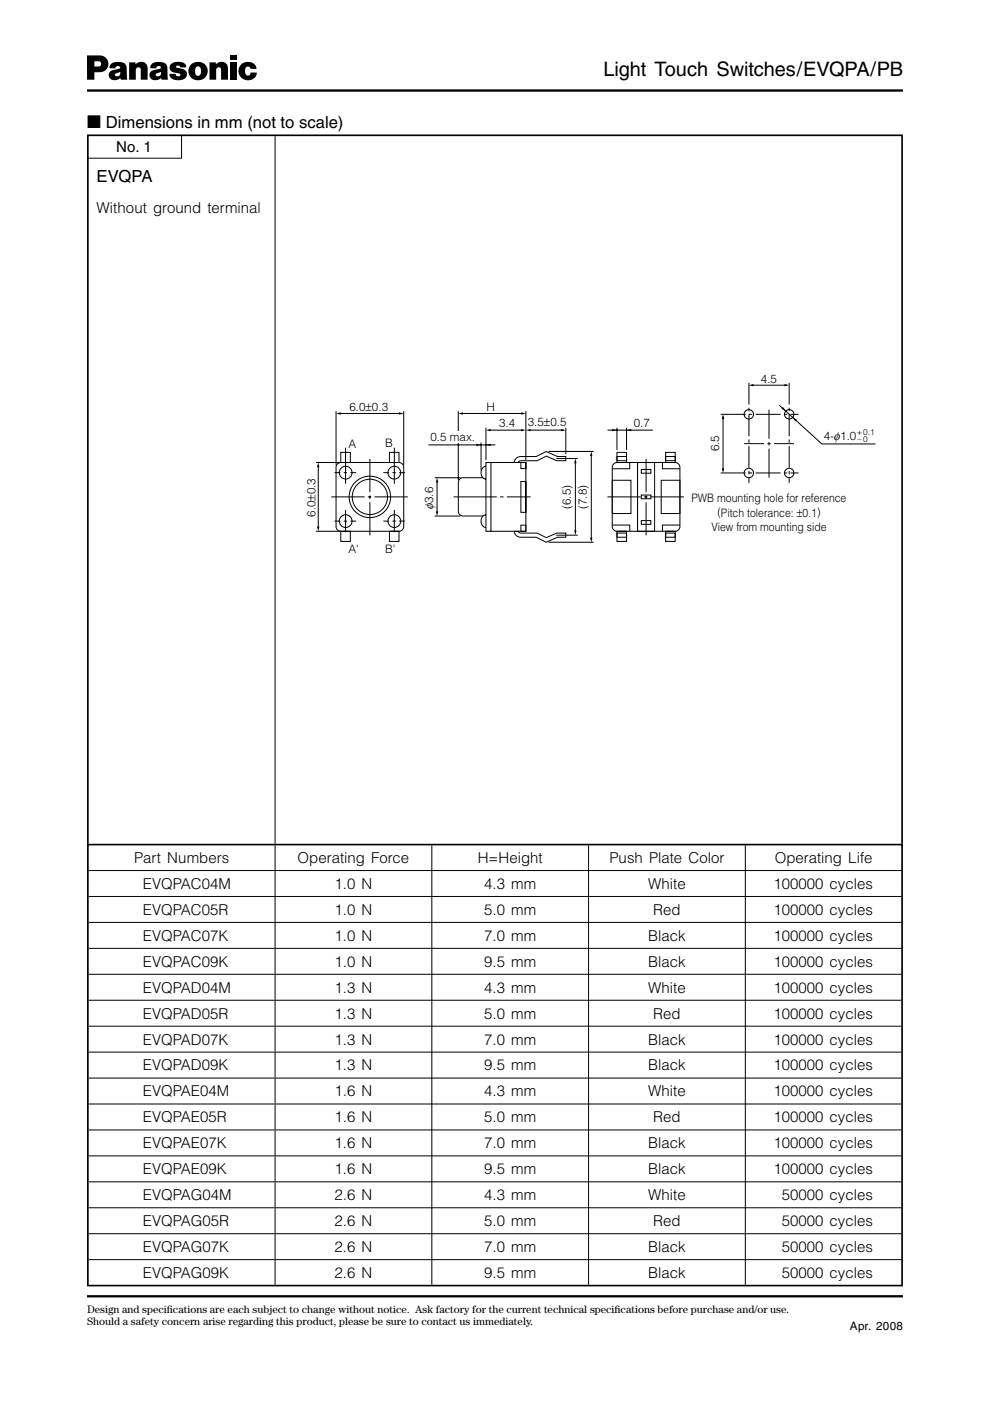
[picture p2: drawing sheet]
<svg xmlns="http://www.w3.org/2000/svg" width="210mm" height="297mm" viewBox="0 0 210 297" stroke-linecap="round" stroke-linejoin="round" font-family="sans-serif">
<path d="M18.5 19.2h173M18.5 274.8h173" fill="none" stroke="#000" stroke-width=".49"/>
<g fill="#000">
<path d="M18.5 11.8h2.5a1.79 1.79 0 0 1 2 1.8 1.79 1.79 0 0 1-2 1.7h-1v-1.2h.6a.59 .59 0 0 0 .8-.4 .59 .59 0 0 0-.5-.7h-.9v3.9h-1.5zM23.5 13.6a2.6 2.6 0 0 1 3.2 .2l.3 3.1h-1.3l-.3-1 .1-.7-.2 .1a.82 .82 0 0 0-.9 .7 .64 .64 0 0 0 1-.1l.1 .6a1.3 1.3 0 0 1-1.7 .4 1.3 1.3 0 0 1-.6-1.6l.6-.4 1.2-.3a.36 .36 0 0 0 .5-.4 .36 .36 0 0 0-.6-.2l-.3 .1-.1 .4h-1.3l.1-.5zM27.4 13.2h1.3v.4a1.43 1.43 0 0 1 1.6-.5 1.43 1.43 0 0 1 1 1.4v2.4h-1.5v-2.1a.53 .53 0 0 0-.5-.6 .53 .53 0 0 0-.5 .7v2h-1.4zM32.1 13.6a2.6 2.6 0 0 1 3.2 .2l.4 3.1h-1.4l-.3-1 .1-.7-.1 .1a.82 .82 0 0 0-1 .7 .64 .64 0 0 0 1-.1l.1 .6a1.3 1.3 0 0 1-1.6 .4 1.3 1.3 0 0 1-.7-1.6l.6-.4 1.3-.3a.36 .36 0 0 0 .4-.4 .36 .36 0 0 0-.6-.2l-.3 .1-.1 .4h-1.2v-.5zM36.2 13.6a2.5 2.5 0 0 1 3.2 .1l.1 .6h-1.3a.4 .4 0 0 0-.4-.5 .4 .4 0 0 0-.4 .5l.9 .2a1.24 1.24 0 0 1 1.3 1.2 1.24 1.24 0 0 1-1.3 1.3 1.89 1.89 0 0 1-2.4-1.1v-.2h1.3a.47 .47 0 0 0 .5 .5 .47 .47 0 0 0 .5-.5l-.4-.2a1.59 1.59 0 0 1-1.9-1.2zM40.5 13.7a2.02 2.02 0 0 1 2.9 0 2.02 2.02 0 0 1-.1 2.9l-.8-.8a1.18 1.18 0 0 0-.5-1.7 1.18 1.18 0 0 0-.2 1.9l.2 .1 .5-.3 .8 .8a2.03 2.03 0 0 1-2.8-.2 2.03 2.03 0 0 1 0-2.7zM44.4 13.2h1.3l.1 .4a1.43 1.43 0 0 1 1.6-.5 1.43 1.43 0 0 1 .9 1.4v2.4h-1.4v-2.1a.53 .53 0 0 0-.6-.6 .53 .53 0 0 0-.5 .7v2h-1.4zM48.8 11.8h1.4v.9h-1.4zM48.8 13.2h1.4v3.7h-1.4zM51 13.8a1.88 1.88 0 0 1 2-.7 1.88 1.88 0 0 1 1.4 1.5h-1.3a.63 .63 0 0 0-.8-.5 .63 .63 0 0 0-.4 .9 .7 .7 0 0 0 .2 .8 .7 .7 0 0 0 .8 .1l.2-.5h1.3a1.95 1.95 0 0 1-1.7 1.6 1.95 1.95 0 0 1-2-1.2l-.1-1zM67.5 98.1l.2 1h-.5zM71.3 87.7l1-.3v.5z"/>
<path d="M84.6 87.4l1 .3-1 .2zM97.2 87.7l1-.3v.5zM101 94.1l1 .2-1 .3zM103 94.3l1-.2v.5zM103 91.2l1-.3v.5zM110.5 87.4l1 .3-1 .2zM119 90.9l1 .3-1 .2zM129.8 90.9l1 .3-1 .2zM132.8 91.2l1-.3v.5zM153.1 99.3h.5l-.3 1zM153.3 87.8l.3 1h-.5zM158.8 81.7l1-.3v.5z"/>
<path d="M166.3 81.4l1 .3-1 .2zM168.1 88.5l.9 .5-.4 .4zM67.2 111.6h.5l-.2 1zM92.4 108.4h.5l-.2 1zM92.7 101.3l.2 1h-.5zM121.7 112.5h.5l-.2 1zM125.1 114h.5l-.2 1z"/>
</g>
<g fill="none" stroke="#000" stroke-width=".21">
<path d="M67 98.1h5.3M67.5 98.7v13.3M71.3 87.2v11.4M71.5 98.4l.8-.3h12.3a1 1 0 0 1 1 1v12.5a1 1 0 0 1-1 1h-12.3a1 1 0 0 1-1-1v-12.5zM71.9 87.7h13.1M72.3 95.9h2v2.2h-2zM73.3 94.9v7.7M82.6 95.9h2v2.2h-2zM83.6 94.9v7.7M85.6 87.2v11.4M90.9 94.3h14.1M97.2 87.2v14.6"/>
<path d="M97.7 87.7h13.2M102 93.8v5.9M103 98.1h8.5v14.5h-8.5zM103 98.9a1.4 1.4 0 0 0-1 1.3 1.4 1.4 0 0 0 1 1.4M103 90.7v6.9M103.6 91.2h7.1M104.1 98.1v14.5M109.3 97.3l.7-.4 .4-.1h3.3l2.1-1.1 2.4 1.1h1.8v.9h-2l-2.2-1-1.9 1h-3.5h-.3l-.2 .4h-.9zM110.4 98.1h1.1v1.3h-1.1zM111.5 87.2v10.4M112.4 91.2h7.1M120 90.7v5.6"/>
<path d="M125.4 96.4v17.8M128.8 91.2h9.6M130.1 98.4l.7-.3h12.4a1 1 0 0 1 1 1v12.5a1 1 0 0 1-1 1h-12.4a1 1 0 0 1-1-1v-12.5zM130.8 95.9h2v2.2h-2zM130.8 96.8h2v.9h-2zM130.8 90.7v4.7M132.8 90.7v4.7M133.5 98.1v1.3h-3.7M135.2 98.1h3.6v14.5h-3.6zM136 99.5h2v.8h-2zM140.5 98.1v1.3h3.7M141.1 95.9h2.1v2.2h-2.1z"/>
<path d="M141.1 96.8h2.1v.9h-2.1zM153.3 88.2v11.5M159.3 81.7h7.5M165.2 85.9l9.1 8.2h11.3M67 112.6h5.3M72.3 112.6h2v2.2h-2zM73.3 108.1v4.7M82.6 112.6h2v2.2h-2zM83.6 108.1v4.7M92.2 101.3h5.5M92.2 109.4h5.4M92.7 101.9v6.8"/>
<path d="M103 109.1a1.4 1.4 0 0 0-1 1.4 1.4 1.4 0 0 0 1 1.3M109 112.6h.9l.2 .4h.3h3.5l1.9 1 2.2-1h2v.9h-1.8l-2.4 1.1-2.1-1.1h-3.3a1.39 1.39 0 0 1-1.4-1.3zM110.4 102.1h1.1v6.5h-1.1zM110.4 111.3h1.1v1.3h-1.1zM116.3 115h9.6M117.9 113.5h4.6M129.8 101.8h4v7.1h-4zM129.8 111.3h3.7v1.3M130.8 112.6h2v2.2h-2zM130.8 113h2v.9h-2zM136 110.4h2v.8h-2zM136 105h2v.7h-2z"/>
<path d="M140.2 101.8h4v7.1h-4zM141.1 112.6h2.1v2.2h-2.1zM141.1 113h2.1v.9h-2.1zM144.2 111.3h-3.7v1.3"/>
<circle cx="158.8" cy="87.8" r="1"/>
<circle cx="167.3" cy="87.8" r="1"/>
<circle cx="73.3" cy="110.5" r="1.35"/>
<circle cx="73.3" cy="100.2" r="1.35"/>
<circle cx="78.4" cy="105.4" r="4.4"/>
<circle cx="78.4" cy="105.4" r="3.7"/>
<circle cx="83.6" cy="110.5" r="1.35"/>
<circle cx="83.6" cy="100.2" r="1.35"/>
<circle cx="158.8" cy="100.3" r="1"/>
<circle cx="167.3" cy="100.3" r="1"/>
</g>
<path d="M70.2 105.4h16.4M78.4 113.5v-16.3M128.8 105.4h16.3M137 113.5v-16.3" fill="none" stroke="#000" stroke-width=".21" stroke-dasharray="7.1 .7 .7 .7" stroke-linecap="butt"/>
<path d="M70.9 100.2h4.7M70.9 110.5h4.7M81.3 100.2h4.7M81.3 110.5h4.7" fill="none" stroke="#000" stroke-width=".21" stroke-dasharray="1.2 .7 .7 .7" stroke-linecap="butt"/>
<path d="M96.2 105.4h16.3" fill="none" stroke="#000" stroke-width=".21" stroke-dasharray="9.2 .7 .7 .7" stroke-linecap="butt"/>
<path d="M158.8 81.2v21.2M167.3 81.2v21.2" fill="none" stroke="#000" stroke-width=".21" stroke-dasharray="4.6 .7 .7 .7" stroke-linecap="butt"/>
<path d="M152.8 87.8h16.5M152.8 100.3h16.5" fill="none" stroke="#000" stroke-width=".21" stroke-dasharray="5.3 .7 .7 .7" stroke-linecap="butt"/>
<path d="M157.8 94.1h10.5" fill="none" stroke="#000" stroke-width=".21" stroke-dasharray="4.2 .7 .7 .7" stroke-linecap="butt"/>
<path d="M163 86.8v14.5" fill="none" stroke="#000" stroke-width=".21" stroke-dasharray="6.2 .7 .7 .7" stroke-linecap="butt"/>
<path d="M96.5 91.4h1.1v2.5h-1.1z" fill="#fff"/>
<path d="M110.5 90.9l1 .3-1 .2zM111.5 91.2l1-.3v.5zM122 97.2l.2 1h-.5zM125.4 95.7l.2 1h-.5zM166 86.3l.6 .8-.9-.4z" fill="#000"/>
<g fill="none" stroke="#000" stroke-width=".21">
<path d="M18.5 33.5h20.1M38.5 28.7v4.8M58.3 28.9v150M116.3 95.7h9.6M117.9 97.2h4.6M122 98v14.7M102.4 101.3h-4.2a1 1 0 0 0-1 1v6.1a1 1 0 0 0 1 1h4.2M58.3 179.2v5.3M91.6 179.2v5.3M124.8 179.2v5.3M158 179.2v5.3M18.8 184.6h172.3"/>
<path d="M18.8 190.1h172.3M18.8 195.6h172.3M58.3 184.7v5.3M58.3 190.2v5.3M58.3 195.7v5.3M91.6 184.7v5.3M91.6 190.2v5.3M91.6 195.7v5.3M124.8 184.7v5.3M124.8 190.2v5.3M124.8 195.7v5.3M158 184.7v5.3"/>
<path d="M158 190.2v5.3M158 195.7v5.3M18.8 201.1h172.3M18.8 206.6h172.3M18.8 212.1h172.3M18.8 217.6h172.3M58.3 201.2v5.3M58.3 206.7v5.3M58.3 212.2v5.3M58.3 217.7v5.3M91.6 201.2v5.3M91.6 206.7v5.3"/>
<path d="M91.6 212.2v5.3M91.6 217.7v5.3M124.8 201.2v5.3M124.8 206.7v5.3M124.8 212.2v5.3M124.8 217.7v5.3M158 201.2v5.3M158 206.7v5.3M158 212.2v5.3M158 217.7v5.3M18.8 223.1h172.3M18.8 228.6h172.3"/>
<path d="M18.8 234.1h172.3M18.8 239.6h172.3M58.3 223.2v5.3M58.3 228.7v5.3M58.3 234.2v5.3M58.3 239.7v5.3M91.6 223.2v5.3M91.6 228.7v5.3M91.6 234.2v5.3M91.6 239.7v5.3M124.8 223.2v5.3M124.8 228.7v5.3"/>
<path d="M124.8 234.2v5.3M124.8 239.7v5.3M158 223.2v5.3M158 228.7v5.3M158 234.2v5.3M158 239.7v5.3M18.8 245.1h172.3M18.8 250.6h172.3M18.8 256.1h172.3M58.3 245.2v5.3M58.3 250.7v5.3M58.3 256.2v5.3"/>
<path d="M91.6 245.2v5.3M91.6 250.7v5.3M91.6 256.2v5.3M124.8 245.2v5.3M124.8 250.7v5.3M124.8 256.2v5.3M158 245.2v5.3M158 250.7v5.3M158 256.2v5.3M18.8 261.6h172.3M18.8 267.1h172.3M58.3 261.7v5.3"/>
<path d="M58.3 267.2v5.2M91.6 261.7v5.3M91.6 267.2v5.2M124.8 261.7v5.3M124.8 267.2v5.2M158 261.7v5.3M158 267.2v5.2"/>
</g>
<path d="M18.5 28.7h172.9M18.6 28.9v243.5M191.3 28.9v243.5M18.5 179.1h172.9M18.5 272.6h172.9" fill="none" stroke="#000" stroke-width=".35"/>
<text font-size="4.2" x="127.9" y="16.1">Light Touch Switches/EVQPA/PB</text>
<text font-size="3.9" x="18.5" y="27.1">■ Dimensions in mm (not to scale)</text>
<text font-size="3.5" x="20.5" y="38.7">EVQPA</text>
<g font-size="3.2">
<text x="24.6" y="32.2">No. 1</text>
<text x="20.5" y="45.1">Without ground terminal</text>
<text x="28.4" y="183">Part Numbers</text>
<text x="63.1" y="183">Operating Force</text>
<text x="101.3" y="183">H=Height</text>
<text x="129.2" y="183">Push Plate Color</text>
<text x="164.3" y="183">Operating Life</text>
<text x="30.3" y="188.5">EVQPAC04M</text>
<text x="70.9" y="188.5">1.0 N</text>
<text x="102.7" y="188.5">4.3 mm</text>
<text x="137.4" y="188.5">White</text>
<text x="164" y="188.5">100000 cycles</text>
<text x="30.3" y="194">EVQPAC05R</text>
<text x="70.9" y="194">1.0 N</text>
<text x="102.7" y="194">5.0 mm</text>
<text x="138.5" y="194">Red</text>
<text x="164" y="194">100000 cycles</text>
<text x="30.3" y="199.5">EVQPAC07K</text>
<text x="70.9" y="199.5">1.0 N</text>
<text x="102.7" y="199.5">7.0 mm</text>
<text x="137.4" y="199.5">Black</text>
<text x="164" y="199.5">100000 cycles</text>
<text x="30.3" y="205">EVQPAC09K</text>
<text x="70.9" y="205">1.0 N</text>
<text x="102.7" y="205">9.5 mm</text>
<text x="137.4" y="205">Black</text>
<text x="164" y="205">100000 cycles</text>
<text x="30.3" y="210.5">EVQPAD04M</text>
<text x="30.3" y="216">EVQPAD05R</text>
<text x="70.9" y="210.5">1.3 N</text>
<text x="70.9" y="216">1.3 N</text>
<text x="102.7" y="210.5">4.3 mm</text>
<text x="102.7" y="216">5.0 mm</text>
<text x="137.4" y="210.5">White</text>
<text x="138.5" y="216">Red</text>
<text x="164" y="210.5">100000 cycles</text>
<text x="164" y="216">100000 cycles</text>
<text x="30.3" y="221.5">EVQPAD07K</text>
<text x="70.9" y="221.5">1.3 N</text>
<text x="102.7" y="221.5">7.0 mm</text>
<text x="137.4" y="221.5">Black</text>
<text x="164" y="221.5">100000 cycles</text>
<text x="30.3" y="227">EVQPAD09K</text>
<text x="70.9" y="227">1.3 N</text>
<text x="102.7" y="227">9.5 mm</text>
<text x="137.4" y="227">Black</text>
<text x="164" y="227">100000 cycles</text>
<text x="30.3" y="232.5">EVQPAE04M</text>
<text x="70.9" y="232.5">1.6 N</text>
<text x="102.7" y="232.5">4.3 mm</text>
<text x="137.4" y="232.5">White</text>
<text x="164" y="232.5">100000 cycles</text>
<text x="30.3" y="238">EVQPAE05R</text>
<text x="70.9" y="238">1.6 N</text>
<text x="102.7" y="238">5.0 mm</text>
<text x="138.5" y="238">Red</text>
<text x="164" y="238">100000 cycles</text>
<text x="30.3" y="243.5">EVQPAE07K</text>
<text x="70.9" y="243.5">1.6 N</text>
<text x="102.7" y="243.5">7.0 mm</text>
<text x="137.4" y="243.5">Black</text>
<text x="164" y="243.5">100000 cycles</text>
<text x="30.3" y="249">EVQPAE09K</text>
<text x="70.9" y="249">1.6 N</text>
<text x="102.7" y="249">9.5 mm</text>
<text x="137.4" y="249">Black</text>
<text x="164" y="249">100000 cycles</text>
<text x="30.3" y="254.5">EVQPAG04M</text>
<text x="70.9" y="254.5">2.6 N</text>
<text x="102.7" y="254.5">4.3 mm</text>
<text x="137.4" y="254.5">White</text>
<text x="165.8" y="254.5">50000 cycles</text>
<text x="30.3" y="260">EVQPAG05R</text>
<text x="70.9" y="260">2.6 N</text>
<text x="102.7" y="260">5.0 mm</text>
<text x="138.5" y="260">Red</text>
<text x="165.8" y="260">50000 cycles</text>
<text x="30.3" y="265.5">EVQPAG07K</text>
<text x="70.9" y="265.5">2.6 N</text>
<text x="102.7" y="265.5">7.0 mm</text>
<text x="137.4" y="265.5">Black</text>
<text x="165.8" y="265.5">50000 cycles</text>
<text x="30.3" y="270.9">EVQPAG09K</text>
<text x="70.9" y="270.9">2.6 N</text>
<text x="102.7" y="270.9">9.5 mm</text>
<text x="137.4" y="270.9">Black</text>
<text x="165.8" y="270.9">50000 cycles</text>
</g>
<g font-size="2.5">
<text x="161.3" y="81.1">4.5</text>
<text x="74.1" y="87.1">6.0±0.3</text>
<text x="103.2" y="87.1">H</text>
<text x="73.9" y="94.9">A</text>
<text x="81.7" y="94.8">B</text>
<text x="91.3" y="93.6">0.5 max.</text>
<text x="105.8" y="90.5">3.4</text>
<text x="111.9" y="90.3">3.5±0.5</text>
<text x="134.4" y="90.5">0.7</text>
<text x="152.5" y="95.7" transform="rotate(-90 152.5 95.7)">6.5</text>
<text x="174.7" y="93.3">4-φ1.0</text>
<text x="91.8" y="107.9" transform="rotate(-90 91.8 107.9)">φ3.6</text>
<text x="121.1" y="107.9" transform="rotate(-90 121.1 107.9)">(6.5)</text>
<text x="124.4" y="107.9" transform="rotate(-90 124.4 107.9)">(7.8)</text>
<text x="146.6" y="106.5">PWB mounting hole for reference</text>
<text x="66.9" y="109.6" transform="rotate(-90 66.9 109.6)">6.0±0.3</text>
<text x="150.8" y="112.5">View from mounting side</text>
<text x="152.1" y="109.3">(Pitch tolerance: ±0.1)</text>
<text x="73.9" y="117.3">A'</text>
<text x="81.7" y="117.3">B'</text>
<text x="180.2" y="281.9">Apr. 2008</text>
</g>
<g font-size="2.3">
<text x="18.5" y="280.9">Should a safety concern arise regarding this product, please be sure to contact us immediately.</text>
<text x="18.5" y="278.5">Design and specifcations are each subject to change without notice. Ask factory for the current technical specifcations before purchase and/or use.</text>
<text x="35.4" y="278.5">i</text>
<text x="130.3" y="278.5">i</text>
</g>
<g font-size="1.8">
<text x="181.7" y="92.2">+0.1</text>
<text x="181.8" y="93.6">– 0</text>
</g>
</svg>
